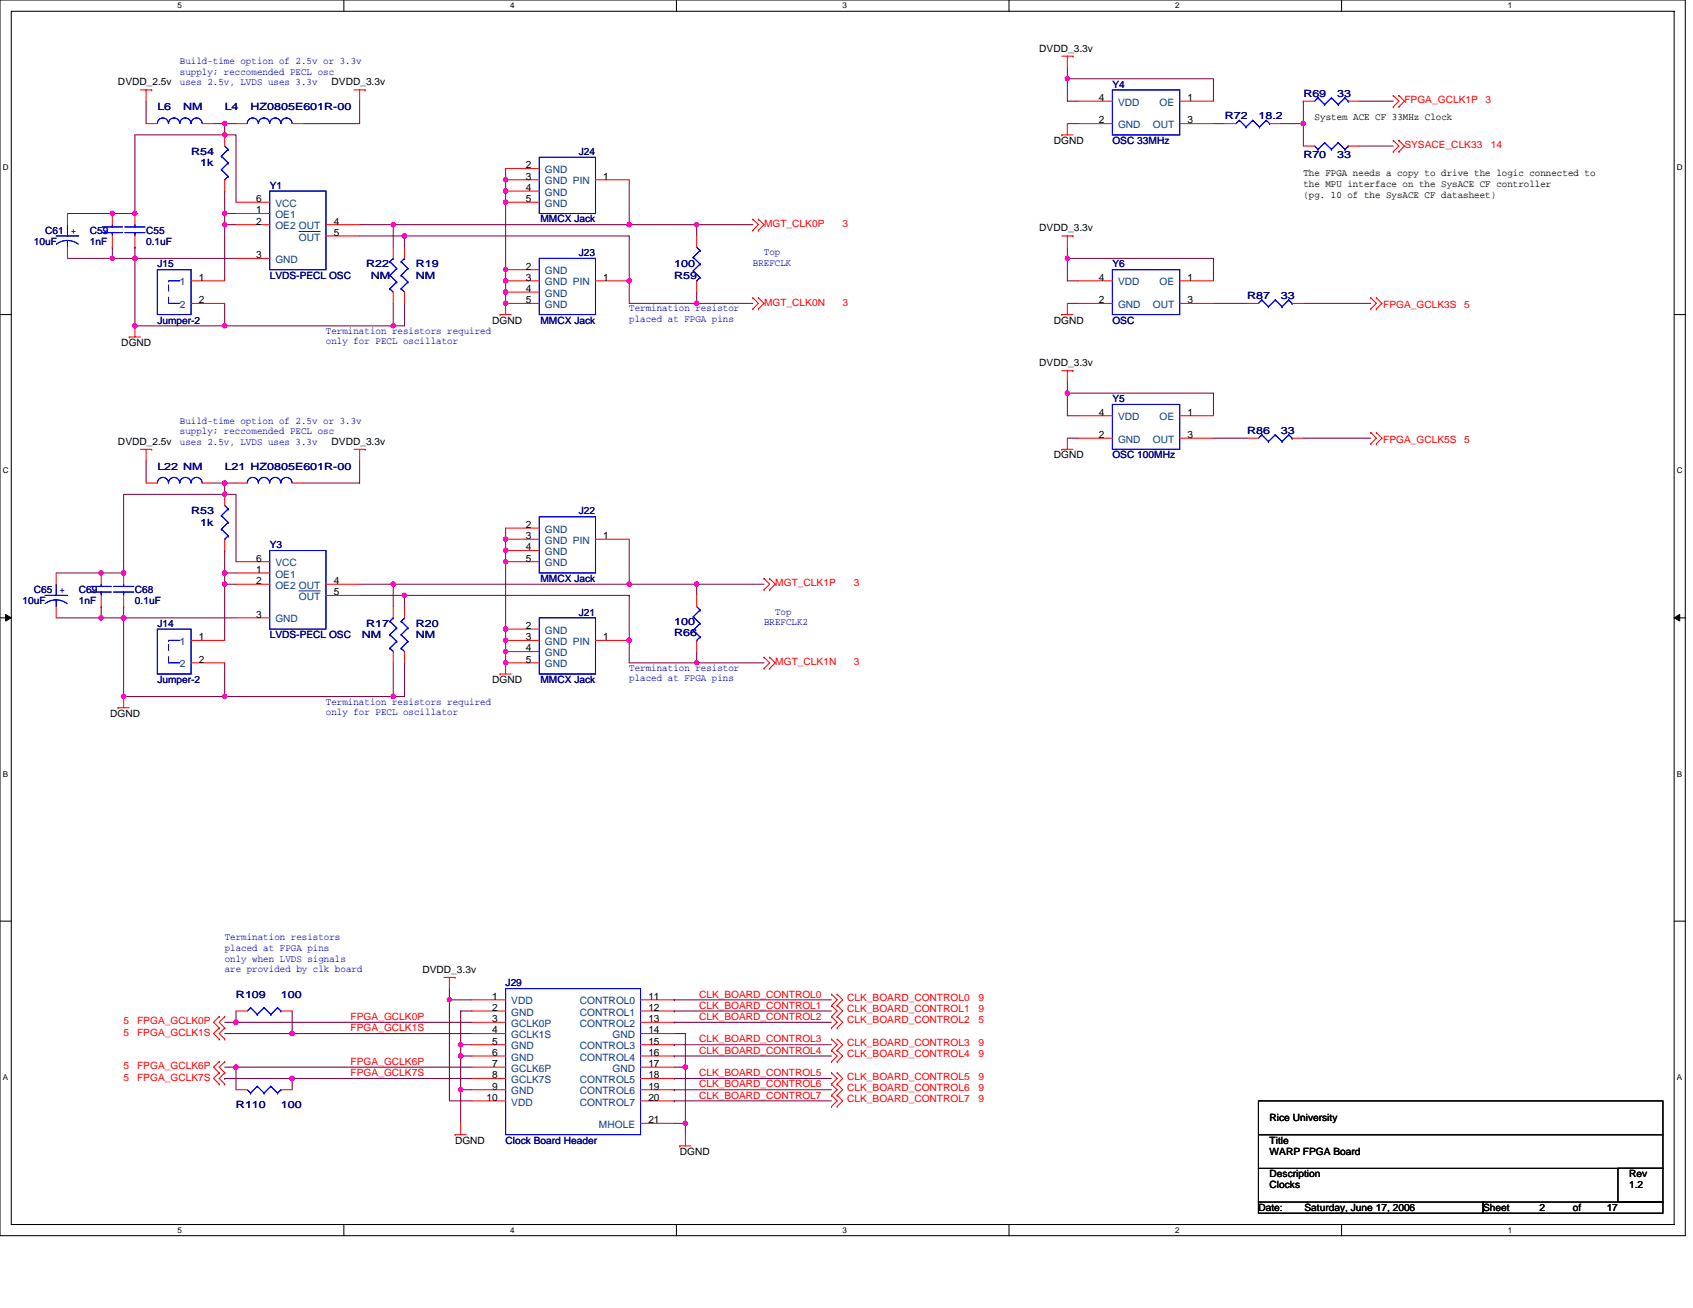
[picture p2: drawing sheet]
<svg xmlns="http://www.w3.org/2000/svg" width="279mm" height="216mm" viewBox="0 0 279 216" stroke-linecap="round" stroke-linejoin="round" font-family="sans-serif">
<path d="M0 0h278.1v204h-278.1zM1.9 1.9h274.4v200.2h-274.4z" fill="none" stroke="#000" stroke-width=".17"/>
<g fill="#fff">
<path d="M29.3 .2h.7v1.5h-.7z"/>
<path d="M29.3 202.3h.7v1.5h-.7z"/>
</g>
<path d="M56.7 0v1.9M56.7 202.1v1.9" fill="none" stroke="#000" stroke-width=".17"/>
<g fill="#fff">
<path d="M84.2 .2h.7v1.5h-.7z"/>
<path d="M84.2 202.3h.7v1.5h-.7z"/>
</g>
<path d="M111.6 0v1.9M111.6 202.1v1.9" fill="none" stroke="#000" stroke-width=".17"/>
<g fill="#fff">
<path d="M139.1 .2h.7v1.5h-.7z"/>
<path d="M139.1 202.3h.7v1.5h-.7z"/>
</g>
<path d="M166.5 0v1.9M166.5 202.1v1.9" fill="none" stroke="#000" stroke-width=".17"/>
<g fill="#fff">
<path d="M194 .2h.7v1.5h-.7z"/>
<path d="M194 202.3h.7v1.5h-.7z"/>
</g>
<path d="M221.4 0v1.9M221.4 202.1v1.9" fill="none" stroke="#000" stroke-width=".17"/>
<g fill="#fff">
<path d="M248.8 .2h.8v1.5h-.8z"/>
<path d="M248.8 202.3h.8v1.5h-.8z"/>
<path d="M.5 26.9h.9v1.4h-.9z"/>
<path d="M276.8 26.9h.9v1.4h-.9z"/>
<path d="M.5 76.9h.9v1.5h-.9z"/>
<path d="M276.8 76.9h.9v1.5h-.9z"/>
</g>
<path d="M0 51.9h1.9M276.3 51.9h1.9" fill="none" stroke="#000" stroke-width=".17"/>
<g fill="#fff">
<path d="M.5 127h.8v1.5h-.8z"/>
<path d="M276.8 127h.8v1.5h-.8z"/>
</g>
<path d="M0 102h1.9M276.3 102h1.9" fill="none" stroke="#000" stroke-width=".17"/>
<path d="M.9 101.4l1 .6-1 .5zM276.3 102l.9-.6v1.1z" fill="#000" stroke="#000" stroke-width=".17"/>
<g fill="#fff">
<path d="M.5 177.1h.8v1.4h-.8z"/>
<path d="M276.8 177.1h.8v1.4h-.8z"/>
</g>
<path d="M0 152h1.9M276.3 152h1.9M207.7 198.4h.1M207.7 192.8v5.6M207.7 181.7h66.7v5.6h-66.7zM207.7 187.3h66.7v5.5h-66.7zM207.7 198.4h37.1v1.9h-37.1zM244.8 198.4h29.6v1.9h-29.6zM267 192.8h7.4v5.6h-7.4z" fill="none" stroke="#000" stroke-width=".17"/>
<g fill="none" stroke="#800040" stroke-width=".17">
<path d="M24.1 16.7v3.7M59.4 16.7v3.7h-9.3M176.1 13v3.7h1.9M176.1 13h24.2v3.7M176.1 13h.1M176.1 11.1v1.9M215.1 16.7h.1M215.1 16.7v3.7M224.4 16.7h5.5M11.1 35.2h7.4M18.5 35.2h.1M35.2 20.4h1.9"/>
<path d="M37.1 22.3h-14.8v12.9h-3.8M37.1 35.2h.1M37.1 31.5v3.7M37.1 37.1h.1M37.1 35.2v1.9h1.8M37.1 20.4h.1M37.1 20.4v1.9h1.8v11.1M37.1 35.2h1.8M37.1 37.1v9.3M37.1 20.4h1.8M59.4 37.1h5.5M59.4 38.9h7.4"/>
<path d="M64.9 37.1v3.7M64.9 37.1h.1M64.9 37.1h38.9M66.8 38.9v1.9M66.8 38.9h.1M66.8 38.9h37v7.5M83.4 27.8v1.9M83.4 29.7h.1M83.4 33.4h.1M83.4 31.5h.1M83.4 29.7v20.4M103.8 29.7v7.4"/>
<path d="M103.8 37.1h11.2M115 37.1h.1M115 37.1v1.8M115 37.1h9.2M176.1 20.4h1.9M200.3 20.4h1.8M211.4 20.4h3.7M215.1 20.4v3.7M224.4 24.1h5.5M11.1 42.7h11.2M18.5 40.8h.1M18.5 40.8v1.9"/>
<path d="M22.3 42.7h16.6M22.3 40.8h.1M22.3 42.7h.1M22.3 53.8h.1M22.3 40.8v13M37.1 50.1v3.7M37.1 53.8h.1M64.9 50.1v3.7M64.9 53.8h.1M66.8 50.1v3.7h-44.5M83.4 48.2h.1M83.4 44.5h.1"/>
<path d="M83.4 46.4h.1M103.8 46.4v3.7h11.2M103.8 46.4h.1M115 50.1h.1M115 48.2v1.9M115 50.1h9.2M176.1 50.1h1.9M176.1 40.8v1.9M176.1 42.7v3.7h1.9M176.1 42.7h24.2v3.7M176.1 42.7h.1M200.3 50.1h5.5"/>
<path d="M215.1 50.1h11.1M24.1 76v3.7M35.2 79.7h1.9M37.1 79.7h.1M37.1 79.7v1.9h1.8v11.1M37.1 79.7h1.8M59.4 76v3.7h-9.3M176.1 72.3h1.9M176.1 64.9v3.7h1.9M176.1 64.9h24.2v3.7M176.1 63.1v1.8M176.1 64.9h.1"/>
<path d="M200.3 72.3h5.5M215.1 72.3h11.1M9.3 94.6h7.4M16.7 94.6h.1M37.1 90.9v3.7h1.8M37.1 90.9h.1M37.1 94.6h.1M37.1 96.4h1.8M37.1 96.4v9.3M37.1 81.6h-16.7v13h-3.7M37.1 94.6v1.8M59.4 96.4h5.5"/>
<path d="M59.4 98.3h7.4M64.9 96.4v3.7M64.9 96.4h.1M64.9 96.4h38.9M66.8 98.3h.1M66.8 98.3v1.8M66.8 98.3h37M83.4 87.2v1.8M83.4 89h.1M83.4 92.7h.1M83.4 90.9h.1M83.4 89v20.4"/>
<path d="M103.8 98.3v11.1h11.2M103.8 98.3h.1M103.8 89v7.4M103.8 96.4h11.2M115 96.4h.1M115 96.4v1.9M115 96.4h11.1M9.3 102h7.4M16.7 100.1h.1M16.7 102h3.7M16.7 100.1v1.9M20.4 102h18.5"/>
<path d="M20.4 100.1h.1M20.4 102h.1M20.4 115h.1M20.4 100.1v14.9M20.4 115h44.5M37.1 115h.1M37.1 109.4v5.6M64.9 109.4v5.6M66.8 109.4v5.6h-1.9M83.4 107.5h.1M83.4 103.8h.1M83.4 105.7h.1"/>
<path d="M115 109.4h.1M115 107.5v1.9M115 109.4h11.1M37.1 168.7h1.8M37.1 170.6h11.1M37.1 176.1h1.8v3.8M37.1 178h11.1v1.9M37.1 178h.1M38.9 168.7h.1M38.9 176.1h.1M38.9 166.9v1.8M38.9 168.7h39"/>
<path d="M38.9 176.1h39M48.2 170.6h.1M48.2 178h.1M48.2 166.9v3.7M48.2 170.6h29.7M48.2 178h29.7M74.2 165v16.7h3.7M74.2 165h.1M74.2 163.2v1.8h3.7M76 179.9h.1M76 174.3h.1M76 172.4h.1"/>
<path d="M76 174.3v5.6h1.9M76 172.4v1.9M76 179.9v5.5M76 174.3h1.9M77.9 166.9h-1.9v5.5h1.9M111.3 170.6h1.8v5.5M111.3 165h.1M111.3 166.9h.1M111.3 168.7h.1M111.3 172.4h.1M111.3 176.1h1.8M111.3 174.3h.1"/>
<path d="M111.3 178h.1M111.3 179.9h.1M111.3 168.7h25.9M111.3 178h25.9M111.3 174.3h25.9M111.3 165h25.9M111.3 166.9h25.9M111.3 172.4h25.9M111.3 179.9h25.9M113.1 176.1h.1M113.1 176.1v11.2M111.3 181.7h.1"/>
<path d="M111.3 185.4h1.8M111.3 181.7h25.9M113.1 185.4h.1"/>
</g>
<g fill="#f0f" stroke="#f0f" stroke-width=".17">
<circle cx="66.7" cy="38.9" r=".38"/>
<circle cx="18.5" cy="42.6" r=".36"/>
<circle cx="22.2" cy="42.6" r=".36"/>
<circle cx="22.2" cy="35.2" r=".36"/>
<circle cx="18.5" cy="35.2" r=".36"/>
<circle cx="16.7" cy="102" r=".36"/>
<circle cx="20.4" cy="102" r=".37"/>
<circle cx="20.4" cy="94.6" r=".38"/>
<circle cx="16.7" cy="94.6" r=".37"/>
<circle cx="66.8" cy="98.3" r=".37"/>
<circle cx="176.1" cy="13" r=".36"/>
<circle cx="176.1" cy="64.9" r=".36"/>
<circle cx="176.1" cy="42.6" r=".36"/>
<circle cx="215.1" cy="20.4" r=".38"/>
<circle cx="83.4" cy="89" r=".36"/>
<circle cx="83.4" cy="109.4" r=".36"/>
<circle cx="83.4" cy="107.5" r=".36"/>
<circle cx="83.4" cy="92.7" r=".36"/>
<circle cx="83.4" cy="90.8" r=".36"/>
<circle cx="83.4" cy="103.8" r=".37"/>
<circle cx="115" cy="96.4" r=".36"/>
<circle cx="115" cy="109.4" r=".36"/>
<circle cx="64.9" cy="115" r=".36"/>
<circle cx="37.1" cy="115" r=".36"/>
<circle cx="83.4" cy="105.7" r=".36"/>
<circle cx="83.4" cy="29.7" r=".37"/>
<circle cx="83.4" cy="50.1" r=".36"/>
<circle cx="83.4" cy="48.2" r=".37"/>
<circle cx="83.4" cy="33.4" r=".36"/>
<circle cx="83.4" cy="31.5" r=".36"/>
<circle cx="83.4" cy="44.5" r=".36"/>
<circle cx="83.4" cy="46.4" r=".36"/>
<circle cx="115" cy="37.1" r=".36"/>
<circle cx="115" cy="50.1" r=".36"/>
<circle cx="37.1" cy="94.6" r=".37"/>
<circle cx="37.1" cy="96.4" r=".36"/>
<circle cx="20.4" cy="115" r=".37"/>
<circle cx="37.1" cy="35.2" r=".36"/>
<circle cx="37.1" cy="37.1" r=".36"/>
<circle cx="22.2" cy="53.8" r=".36"/>
<circle cx="64.9" cy="53.8" r=".36"/>
<circle cx="103.8" cy="37.1" r=".37"/>
<circle cx="64.9" cy="37.1" r=".36"/>
<circle cx="103.8" cy="46.4" r=".37"/>
<circle cx="103.8" cy="96.4" r=".37"/>
<circle cx="64.9" cy="96.4" r=".36"/>
<circle cx="103.8" cy="105.7" r=".37"/>
<circle cx="38.9" cy="168.7" r=".38"/>
<circle cx="48.2" cy="170.6" r=".37"/>
<circle cx="38.9" cy="176.1" r=".37"/>
<circle cx="48.2" cy="178" r=".38"/>
<circle cx="76" cy="179.9" r=".37"/>
<circle cx="76" cy="174.3" r=".37"/>
<circle cx="76" cy="172.4" r=".37"/>
<circle cx="74.2" cy="165" r=".36"/>
<circle cx="113.1" cy="185.4" r=".37"/>
<circle cx="113.1" cy="176.1" r=".37"/>
<circle cx="37.1" cy="53.8" r=".36"/>
<circle cx="37.1" cy="20.4" r=".37"/>
<circle cx="37.1" cy="22.2" r=".36"/>
<circle cx="37.1" cy="79.7" r=".36"/>
<circle cx="37.1" cy="81.6" r=".36"/>
</g>
<g fill="none" stroke="#f00" stroke-width=".17">
<path d="M23.2 14.8h1.8M24.1 14.8v1.9M25 14.8h.1M58.4 14.8h1.9M59.4 14.8v1.9M60.3 14.8h.1M175.2 9.3h1.9M176.1 9.3v1.8M177.1 9.3h.1M178 16.7h5.6M194.7 16.7h5.6M215.1 16.7h1.9"/>
<path d="M222.5 16.7h1.9M229.9 17.6h.1M229.9 15.8h.1M229.9 15.8l1 .9-1 .9M230.9 17.6h.1M230.9 15.8h.1M230.9 15.8l.9 .9-.9 .9M11.1 35.2v1.9M18.5 35.2v1.9M18.5 38.9v1.9M22.3 35.2v1.9M22.3 38.9v1.9"/>
<path d="M24.1 20.4h1.9M33.4 20.4h1.8M37.1 22.3v1.8M37.1 29.7v1.8M38.9 33.4h5.6M38.9 35.2h5.6M38.9 37.1h5.6M38.9 20.4h1.9M48.2 20.4h1.9M53.8 38.9h5.6M53.8 37.1h5.6M83.4 29.7h5.6"/>
<path d="M83.4 27.8h5.6M83.4 31.5h5.6M83.4 33.4h5.6M98.3 29.7h5.5M115 38.9v1.9M124.2 38h.1M124.2 36.2h.1M124.2 36.2l1 .9-1 .9M125.2 38h.1M125.2 36.2h.1M125.2 36.2l.9 .9-.9 .9M175.2 22.3h.1"/>
<path d="M175.2 22.3h1.9M175.2 38.9h1.9M176.1 20.4v1.9M176.1 38.9v1.9M177.1 38.9h.1M178 20.4h5.6M194.7 20.4h5.6M202.1 20.4h1.9M209.5 20.4h1.9M215.1 24.1h1.9M222.5 24.1h1.9M229.9 25h.1"/>
<path d="M229.9 23.2h.1M229.9 23.2l1 .9-1 .9M230.9 25h.1M230.9 23.2h.1M230.9 23.2l.9 .9-.9 .9M11.1 40.8v1.9M21.3 55.6h.1M21.3 55.6h1.9M22.3 53.8v1.8M31.5 46.4h5.6M31.5 50.1h5.6M38.9 42.7h5.6"/>
<path d="M64.9 40.8v1.9M64.9 48.2v1.9M66.8 40.8v1.9M66.8 48.2v1.9M82.5 51.9h.1M82.5 51.9h1.9M83.4 46.4h5.6M83.4 44.5h5.6M83.4 48.2h5.6M89 50.1h-5.6v1.8M98.3 46.4h5.5M115 46.4v1.8"/>
<path d="M124.2 51h.1M124.2 49.1h.1M124.2 49.1l1 1-1 .9M125.2 51h.1M125.2 49.1h.1M125.2 49.1l.9 1-.9 .9M175.2 51.9h.1M175.2 51.9h1.9M176.1 50.1v1.8M178 46.4h5.6M178 50.1h5.6M194.7 46.4h5.6"/>
<path d="M194.7 50.1h5.6M205.8 50.1h1.9M213.2 50.1h1.9M226.2 49.1h.1M226.2 51h.1M226.2 49.1l.9 1-.9 .9M227.1 49.1h.1M227.1 51h.1M227.1 49.1l1 1-1 .9M23.2 74.2h1.8M24.1 74.2v1.8M24.1 79.7h1.9"/>
<path d="M25 74.2h.1M33.4 79.7h1.8M38.9 79.7h1.9M48.2 79.7h1.9M58.4 74.2h1.9M59.4 74.2v1.8M60.3 74.2h.1M175.2 74.2h.1M175.2 61.2h1.9M175.2 74.2h1.9M176.1 61.2v1.9M176.1 72.3v1.9"/>
<path d="M177.1 61.2h.1M178 72.3h5.6M178 68.6h5.6M194.7 72.3h5.6M194.7 68.6h5.6M205.8 72.3h1.9M213.2 72.3h1.9M226.2 71.4h.1M226.2 73.3h.1M226.2 71.4l.9 .9-.9 1M227.1 71.4h.1M227.1 73.3h.1"/>
<path d="M227.1 71.4l1 .9-1 1M9.3 94.6v1.8M16.7 94.6v1.8M16.7 98.3v1.8M20.4 94.6v1.8M20.4 98.3v1.8M37.1 81.6v1.8M37.1 89v1.9M38.9 94.6h5.6M38.9 96.4h5.6M38.9 92.7h5.6M53.8 96.4h5.6"/>
<path d="M53.8 98.3h5.6M83.4 92.7h5.6M83.4 89h5.6M83.4 87.2h5.6M83.4 90.9h5.6M98.3 89h5.5M115 98.3v1.8M126.1 97.3h.1M126.1 95.5h.1M126.1 95.5l.9 .9-.9 .9M127 97.3h.1M127 95.5h.1"/>
<path d="M127 95.5l1 .9-1 .9M9.3 100.1v1.9M19.5 116.8h.1M19.5 116.8h1.8M20.4 115v1.8M31.5 105.7h5.6M31.5 109.4h5.6M38.9 102h5.6M64.9 100.1v1.9M64.9 107.5v1.9M66.8 100.1v1.9M66.8 107.5v1.9"/>
<path d="M82.5 111.3h.1M82.5 111.3h1.9M83.4 105.7h5.6M83.4 103.8h5.6M83.4 107.5h5.6M89 109.4h-5.6v1.9M98.3 105.7h5.5M115 105.7v1.8M126.1 110.3h.1M126.1 108.5h.1M126.1 108.5l.9 .9-.9 .9M127 110.3h.1"/>
<path d="M127 108.5h.1M127 108.5l1 .9-1 .9M36.2 175.2h.1M36.2 177.1h.1M36.2 178.9h.1M36.2 167.8h.1M36.2 169.7h.1M36.2 171.5h.1M36.2 175.2l-1 .9 1 1M36.2 177.1l-1 .9 1 .9M36.2 167.8l-1 .9 1 1M36.2 169.7l-1 .9 1 .9"/>
<path d="M37.1 175.2h.1M37.1 177.1h.1M37.1 178.9h.1M37.1 167.8h.1M37.1 169.7h.1M37.1 171.5h.1M37.1 175.2l-.9 .9 .9 1M37.1 177.1l-.9 .9 .9 .9M37.1 167.8l-.9 .9 .9 1M37.1 169.7l-.9 .9 .9 .9M38.9 166.9h1.9M38.9 179.9h1.9"/>
<path d="M46.4 166.9h1.8M46.4 179.9h1.8M73.3 161.3h1.8M74.2 161.3v1.9M75.1 161.3h.1M77.9 166.9h5.5M77.9 168.7h5.5M77.9 170.6h5.5M77.9 172.4h5.5M77.9 174.3h5.5M77.9 176.1h5.5M77.9 178h5.5"/>
<path d="M77.9 179.9h5.5M77.9 165h5.5M105.7 166.9h5.6M105.7 168.7h5.6M105.7 170.6h5.6M105.7 172.4h5.6M105.7 174.3h5.6M105.7 176.1h5.6M105.7 178h5.6M105.7 179.9h5.6M105.7 165h5.6M137.2 171.5h.1"/>
<path d="M137.2 173.4h.1M137.2 175.2h.1M137.2 177.1h.1M137.2 178.9h.1M137.2 164.1h.1M137.2 166h.1M137.2 167.8h.1M137.2 169.7h.1M137.2 171.5l1 .9-1 1M137.2 173.4l1 .9-1 .9M137.2 177.1l1 .9-1 .9M137.2 178.9l1 1-1 .9"/>
<path d="M137.2 164.1l1 .9-1 1M137.2 166l1 .9-1 .9M137.2 167.8l1 .9-1 1M138.2 171.5h.1M138.2 173.4h.1M138.2 175.2h.1M138.2 177.1h.1M138.2 178.9h.1M138.2 164.1h.1M138.2 166h.1M138.2 167.8h.1M138.2 169.7h.1"/>
<path d="M138.2 171.5l.9 .9-.9 1M138.2 173.4l.9 .9-.9 .9M138.2 177.1l.9 .9-.9 .9M138.2 178.9l.9 1-.9 .9M138.2 164.1l.9 .9-.9 1M138.2 166l.9 .9-.9 .9M138.2 167.8l.9 .9-.9 1M75.1 187.3h.1M75.1 187.3h1.9M76 185.4v1.9M77.9 181.7h5.5M105.7 181.7h5.6"/>
<path d="M105.7 185.4h5.6M112.2 189.1h.1M112.2 189.1h1.8M113.1 187.3v1.8M137.2 180.8h.1M137.2 182.6h.1M137.2 180.8l1 .9-1 .9M138.2 180.8h.1M138.2 182.6h.1M138.2 180.8l.9 .9-.9 .9"/>
</g>
<g fill="none" stroke="#00f" stroke-width=".17">
<path d="M183.6 14.8h11.1v7.5h-11.1zM204.5 19.9h.1M204.5 19.9l-.5 .5M204.5 19.9l1.1 1.1M206.8 19.9h.1M206.8 19.9l-1.2 1.1M206.8 19.9l1.1 1.1M209 19.9h.1M209 19.9l-1.1 1.1M209 19.9l.5 .5M217.5 16.2h.1M217.5 16.2l-.5 .5"/>
<path d="M217.5 16.2l1.1 1.1M218.6 17.3h.1M219.7 16.2h.1M219.7 16.2l-1.1 1.1M219.7 16.2l1.2 1.1M220.9 17.3h.1M222 16.2h.1M222 16.2l-1.1 1.1M222 16.2l.5 .5M222.5 16.7h.1M9.3 38.9h3.7M11.1 39.7v1.1"/>
<path d="M11.1 37.1v1.8M16.9 38.4h3.3M16.9 37.5h3.3M18.5 37.1v.4M18.5 38.4h.1M18.5 38.4v.5M20.6 38.4h3.3M20.6 37.5h3.3M22.3 37.1v.4M22.3 38.4h.1M22.3 38.4v.5M26 20.4a.91 .91 0 0 1 .9-.9 .91 .91 0 0 1 .9 .9 .93 .93 0 0 1 .9-.9 .93 .93 0 0 1 1 .9 .93 .93 0 0 1 .9-.9 .93 .93 0 0 1 .9 .9 .92 .92 0 0 1 .9-.9 .92 .92 0 0 1 1 .9"/>
<path d="M36.5 25.8h.1M36.5 28h.1M36.5 25.8l1.2 1.1M36.5 28l1.2 1.1M37.1 29.7h.1M37.1 24.1l.6 .6M37.7 24.7h.1M37.7 26.9h.1M37.7 29.1h.1M37.7 24.7l-1.2 1.1M37.7 26.9l-1.2 1.1M37.7 29.1l-.6 .6"/>
<path d="M40.8 20.4a.91 .91 0 0 1 .9-.9 .91 .91 0 0 1 .9 .9M42.7 20.4a.92 .92 0 0 1 .9-.9 .92 .92 0 0 1 .9 .9M44.5 20.4a.91 .91 0 0 1 .9-.9 .91 .91 0 0 1 .9 .9M44.5 31.5h9.3v13h-9.3zM46.4 20.4a.92 .92 0 0 1 .9-.9 .92 .92 0 0 1 .9 .9M89 26h9.3v9.2h-9.3zM205.6 21h.1M207.9 21h.1M209.5 20.4h.1M217 24.1l.5 .6M217.5 24.7h.1M218.6 23.6h.1"/>
<path d="M218.6 23.6l-1.1 1.1M218.6 23.6l1.1 1.1M219.7 24.7h.1M220.9 23.6h.1M220.9 23.6l-1.2 1.1M220.9 23.6l1.1 1.1M222 24.7h.1M222.5 24.1h.1M222.5 24.1l-.5 .6M9.3 40.3a2.94 2.94 0 0 1 3.6 0M26 44.5h5.5v7.4h-5.5zM27.8 50.1h1.9"/>
<path d="M27.8 46.4h1.9M64.3 47.7h.1M64.3 45.4h.1M64.3 43.2h.1M64.3 47.7l.6 .5M64.3 45.4l1.2 1.1M64.3 43.2l1.2 1.1M64.9 42.7h.1M64.9 42.7l-.6 .5M65.5 46.5h.1M65.5 44.3h.1M65.5 46.5l-1.2 1.2"/>
<path d="M65.5 44.3l-1.2 1.1M66.2 47.7h.1M66.2 45.4h.1M66.2 43.2h.1M66.2 47.7l.6 .5M66.2 45.4l1.1 1.1M66.2 43.2l1.1 1.1M66.8 42.7h.1M66.8 42.7l-.6 .5M67.3 46.5h.1M67.3 44.3h.1M67.3 46.5l-1.1 1.2"/>
<path d="M67.3 44.3l-1.1 1.1M89 42.7h9.3v9.2h-9.3zM114.4 42.5h.1M114.4 44.7h.1M114.4 42.5l1.1 1.1M114.4 44.7l1.1 1.1M115 46.4h.1M115 40.8l.5 .6M115.5 41.4h.1M115.5 43.6h.1M115.5 45.8h.1M115.5 41.4l-1.1 1.1"/>
<path d="M115.5 43.6l-1.1 1.1M115.5 45.8l-.5 .6M183.6 44.5h11.1v7.4h-11.1zM208.2 49.5h.1M208.2 49.5l-.5 .6M208.2 49.5l1.1 1.1M209.3 50.6h.1M210.5 49.5h.1M210.5 49.5l-1.2 1.1M210.5 49.5l1.1 1.1M211.6 50.6h.1M212.7 49.5h.1"/>
<path d="M212.7 49.5l-1.1 1.1M212.7 49.5l.5 .6M213.2 50.1h.1M26 79.7a.91 .91 0 0 1 .9-.9 .91 .91 0 0 1 .9 .9 .93 .93 0 0 1 .9-.9 .93 .93 0 0 1 1 .9 .93 .93 0 0 1 .9-.9 .93 .93 0 0 1 .9 .9 .92 .92 0 0 1 .9-.9 .92 .92 0 0 1 1 .9M40.8 79.7a.91 .91 0 0 1 .9-.9 .91 .91 0 0 1 .9 .9M42.7 79.7a.92 .92 0 0 1 .9-.9 .92 .92 0 0 1 .9 .9M44.5 79.7a.91 .91 0 0 1 .9-.9 .91 .91 0 0 1 .9 .9M46.4 79.7a.92 .92 0 0 1 .9-.9 .92 .92 0 0 1 .9 .9M183.6 66.8h11.1v7.4h-11.1zM208.2 71.8h.1M208.2 71.8l-.5 .5M208.2 71.8l1.1 1.1"/>
<path d="M209.3 72.9h.1M210.5 71.8h.1M210.5 71.8l-1.2 1.1M210.5 71.8l1.1 1.1M211.6 72.9h.1M212.7 71.8h.1M212.7 71.8l-1.1 1.1M212.7 71.8l.5 .5M213.2 72.3h.1M7.4 98.3h3.7M7.5 99.6l.6-.4 1.1-.2 1.2 .2 .7 .4M9.3 99v1.1"/>
<path d="M9.3 96.4v1.9M15 97.7h3.4M15 96.8h3.4M16.7 96.4v.4M16.7 97.7h.1M16.7 97.7v.6M18.7 97.7h3.4M18.7 96.8h3.4M20.4 96.4v.4M20.4 97.7h.1M20.4 97.7v.6M36.5 85.1h.1"/>
<path d="M36.5 87.3h.1M36.5 85.1l1.2 1.1M36.5 87.3l1.2 1.2M37.1 89h.1M37.1 83.4l.6 .6M37.7 84h.1M37.7 86.2h.1M37.7 88.5h.1M37.7 84l-1.2 1.1M37.7 86.2l-1.2 1.1M37.7 88.5l-.6 .5M44.5 90.9h9.3v12.9h-9.3z"/>
<path d="M89 85.3h9.3v9.3h-9.3zM26 103.8h5.5v7.5h-5.5zM27.8 109.4h1.9M27.8 105.7h1.9M64.3 107h.1M64.3 104.8h.1M64.3 102.6h.1M64.3 107l.6 .5M64.3 104.8l1.2 1.1M64.3 102.6l1.2 1.1M64.9 102h.1M64.9 102l-.6 .6"/>
<path d="M65.5 105.9h.1M65.5 103.7h.1M65.5 105.9l-1.2 1.1M65.5 103.7l-1.2 1.1M66.2 107h.1M66.2 104.8h.1M66.2 102.6h.1M66.2 107l.6 .5M66.2 104.8l1.1 1.1M66.2 102.6l1.1 1.1M66.8 102h.1M66.8 102l-.6 .6"/>
<path d="M67.3 105.9h.1M67.3 103.7h.1M67.3 105.9l-1.1 1.1M67.3 103.7l-1.1 1.1M89 102h9.3v9.3h-9.3zM114.4 101.8h.1M114.4 104h.1M114.4 101.8l1.1 1.1M114.4 104l1.1 1.1M115 105.7h.1M115 100.1l.5 .6M115.5 100.7h.1"/>
<path d="M115.5 102.9h.1M115.5 105.1h.1M115.5 100.7l-1.1 1.1M115.5 102.9l-1.1 1.1M115.5 105.1l-.5 .6M40.8 179.9l.6 .5M41.4 166.3h.1M41.4 166.3l-.6 .6M41.4 166.3l1.1 1.1M42.5 167.4h.1M42.5 179.3h.1M42.5 179.3l-1.1 1.1"/>
<path d="M42.5 179.3l1.1 1.1M43.6 166.3h.1M43.6 166.3l-1.1 1.1M43.6 166.3l1.1 1.1M44.7 167.4h.1M44.7 179.3h.1M44.7 179.3l-1.1 1.1M44.7 179.3l1.1 1.1M45.8 166.3h.1M45.8 166.3l-1.1 1.1M45.8 166.3l.6 .6M46.4 166.9h.1"/>
<path d="M46.4 179.9h.1M46.4 179.9l-.6 .5M83.4 163.2h22.3v24.1h-22.3zM41.4 180.4h.1M43.6 180.4h.1M45.8 180.4h.1"/>
</g>
<path d="M27.8 50.1v-3.7M27.8 46.4h.1M27.8 109.4v-3.7M27.8 105.7h.1" fill="none" stroke="#fff" stroke-width=".17" stroke-dasharray="1 1 1 1 1 1 1 1"/>
<path d="M27.8 50.1v-3.7M27.8 46.4h.1M27.8 109.4v-3.7M27.8 105.7h.1" fill="none" stroke="#00f" stroke-width=".17" stroke-dasharray="1 1 1 1 1 1 1 1"/>
<path d="M49.3 38.2h3.6M49.3 97.5h3.6" fill="none" stroke="#004080" stroke-width=".17"/>
<g font-size="1.7" fill="#00f">
<text x="29.7" y="10.6">Build-time option of 2.5v or 3.3v</text>
<text x="29.7" y="12.3">supply; reccomended PECL osc</text>
<text x="29.7" y="14.1">uses 2.5v, LVDS uses 3.3v</text>
<text x="11.7" y="38.6">+</text>
<text x="124.2" y="43.9">BREFCLK</text>
<text x="126.1" y="42.1">Top</text>
<text x="103.8" y="51.4">Termination resistor</text>
<text x="103.8" y="53.1">placed at FPGA pins</text>
<text x="53.8" y="55.1">Termination resistors required</text>
<text x="53.8" y="56.9">only for PECL oscillator</text>
<text x="29.7" y="69.9">Build-time option of 2.5v or 3.3v</text>
<text x="29.7" y="71.7">supply; reccomended PECL osc</text>
<text x="29.7" y="73.4">uses 2.5v, LVDS uses 3.3v</text>
<text x="9.8" y="97.9">+</text>
<text x="127.9" y="101.5">Top</text>
<text x="126.1" y="103.2">BREFCLK2</text>
<text x="103.8" y="110.7">Termination resistor</text>
<text x="103.8" y="112.5">placed at FPGA pins</text>
<text x="53.8" y="116.3">Termination resistors required</text>
<text x="53.8" y="118">only for PECL oscillator</text>
<text x="37.1" y="155.2">Termination resistors</text>
<text x="37.1" y="157">placed at FPGA pins</text>
<text x="37.1" y="158.7">only when LVDS signals</text>
<text x="37.1" y="160.5">are provided by clk board</text>
</g>
<g font-size="1.7">
<text x="171.5" y="8.5">DVDD_3.3v</text>
<text x="19.5" y="14.1">DVDD_2.5v</text>
<text x="54.7" y="14.1">DVDD_3.3v</text>
<text x="181.4" y="16.7">4</text>
<text x="196" y="16.7">1</text>
<text x="173.9" y="23.7">DGND</text>
<text x="181.4" y="20.4">2</text>
<text x="196" y="20.4">3</text>
<text x="217" y="19.9">System ACE CF 33MHz Clock</text>
<text x="86.8" y="27.8">2</text>
<text x="86.8" y="29.7">3</text>
<text x="99.6" y="29.7">1</text>
<text x="215.1" y="29.1">The FPGA needs a copy to drive the logic connected to</text>
<text x="42.3" y="35.2">1</text>
<text x="42.3" y="33.4">6</text>
<text x="86.8" y="31.5">4</text>
<text x="86.8" y="33.4">5</text>
<text x="215.1" y="30.9">the MPU interface on the SysACE CF controller</text>
<text x="215.1" y="32.6">(pg. 10 of the SysACE CF datasheet)</text>
<text x="42.3" y="37.1">2</text>
<text x="55.1" y="37.1">4</text>
<text x="55.1" y="38.9">5</text>
<text x="171.5" y="38.2">DVDD_3.3v</text>
<text x="32.8" y="46.3">1</text>
<text x="42.3" y="42.6">3</text>
<text x="86.8" y="44.5">2</text>
<text x="86.8" y="46.3">3</text>
<text x="99.6" y="46.3">1</text>
<text x="181.4" y="46.3">4</text>
<text x="196" y="46.3">1</text>
<text x="32.8" y="50.1">2</text>
<text x="81.2" y="53.4">DGND</text>
<text x="86.8" y="48.2">4</text>
<text x="86.8" y="50.1">5</text>
<text x="173.9" y="53.4">DGND</text>
<text x="181.4" y="50.1">2</text>
<text x="196" y="50.1">3</text>
<text x="20" y="57.1">DGND</text>
<text x="171.5" y="60.5">DVDD_3.3v</text>
<text x="181.4" y="68.6">4</text>
<text x="196" y="68.6">1</text>
<text x="19.5" y="73.4">DVDD_2.5v</text>
<text x="54.7" y="73.4">DVDD_3.3v</text>
<text x="173.9" y="75.6">DGND</text>
<text x="181.4" y="72.3">2</text>
<text x="196" y="72.3">3</text>
<text x="86.8" y="87.1">2</text>
<text x="86.8" y="89">3</text>
<text x="99.6" y="89">1</text>
<text x="42.3" y="94.6">1</text>
<text x="42.3" y="92.7">6</text>
<text x="86.8" y="90.8">4</text>
<text x="86.8" y="92.7">5</text>
<text x="42.3" y="96.4">2</text>
<text x="42.3" y="102">3</text>
<text x="55.1" y="96.4">4</text>
<text x="55.1" y="98.3">5</text>
<text x="32.8" y="105.7">1</text>
<text x="86.8" y="103.8">2</text>
<text x="86.8" y="105.7">3</text>
<text x="86.8" y="107.5">4</text>
<text x="99.6" y="105.7">1</text>
<text x="32.8" y="109.4">2</text>
<text x="81.2" y="112.7">DGND</text>
<text x="86.8" y="109.4">5</text>
<text x="18.2" y="118.3">DGND</text>
<text x="69.7" y="160.6">DVDD_3.3v</text>
<text x="81.2" y="166.9">2</text>
<text x="81.2" y="165">1</text>
<text x="107" y="165">11</text>
<text x="107" y="166.9">12</text>
<text x="81.2" y="168.7">3</text>
<text x="81.2" y="170.6">4</text>
<text x="81.2" y="172.4">5</text>
<text x="107" y="170.6">14</text>
<text x="107" y="168.7">13</text>
<text x="107" y="172.4">15</text>
<text x="81.2" y="174.3">6</text>
<text x="81.2" y="176.1">7</text>
<text x="81.2" y="178">8</text>
<text x="81.2" y="179.9">9</text>
<text x="107" y="176.1">17</text>
<text x="107" y="174.3">16</text>
<text x="107" y="178">18</text>
<text x="107" y="179.9">19</text>
<text x="80.3" y="181.7">10</text>
<text x="107" y="185.4">21</text>
<text x="107" y="181.7">20</text>
<text x="209.5" y="185.1">Rice University</text>
<text x="75.1" y="188.8">DGND</text>
<text x="112.2" y="190.6">DGND</text>
<text x="209.5" y="188.8">Title</text>
<text x="209.5" y="190.6">WARP FPGA Board</text>
<text x="209.5" y="194.3">Description</text>
<text x="209.5" y="196.2">Clocks</text>
<text x="268.9" y="194.3">Rev</text>
<text x="268.9" y="196.2">1.2</text>
<text x="207.7" y="199.9">Date:</text>
<text x="215.3" y="199.9">Saturday, June 17, 2006</text>
<text x="244.8" y="199.9">Sheet</text>
<text x="254" y="199.9">2</text>
<text x="259.6" y="199.9">of</text>
<text x="265.2" y="199.9">17</text>
</g>
<g font-size="1.7" fill="#000080">
<text x="183.6" y="14.5">Y4</text>
<text x="215.1" y="16">R69</text>
<text x="220.7" y="16">33</text>
<text x="26" y="18.2">L6</text>
<text x="30.2" y="18.2">NM</text>
<text x="37.1" y="18.2">L4</text>
<text x="41.4" y="18.2">HZ0805E601R-00</text>
<text x="183.6" y="23.7">OSC 33MHz</text>
<text x="202.1" y="19.7">R72</text>
<text x="207.7" y="19.7">18.2</text>
<text x="31.5" y="25.6">R54</text>
<text x="33" y="27.5">1k</text>
<text x="95.5" y="25.6">J24</text>
<text x="215.1" y="26.1">R70</text>
<text x="220.7" y="26.1">33</text>
<text x="44.5" y="31.2">Y1</text>
<text x="5.6" y="40.4">10uF</text>
<text x="7.4" y="38.6">C61</text>
<text x="14.8" y="38.6">C59</text>
<text x="14.8" y="40.4">1nF</text>
<text x="24.1" y="38.6">C55</text>
<text x="24.1" y="40.4">0.1uF</text>
<text x="89.2" y="36.7">MMCX Jack</text>
<text x="26" y="44.1">J15</text>
<text x="44.5" y="46">LVDS-PECL OSC</text>
<text x="60.5" y="44.1">R22</text>
<text x="61.2" y="46">NM</text>
<text x="68.6" y="44.1">R19</text>
<text x="68.6" y="46">NM</text>
<text x="95.5" y="42.3">J23</text>
<text x="111.3" y="46">R59</text>
<text x="111.3" y="44.1">100</text>
<text x="183.6" y="44.1">Y6</text>
<text x="26" y="53.4">Jumper-2</text>
<text x="89.2" y="53.4">MMCX Jack</text>
<text x="183.6" y="53.4">OSC</text>
<text x="205.8" y="49.3">R87</text>
<text x="211.4" y="49.3">33</text>
<text x="183.6" y="66.4">Y5</text>
<text x="205.8" y="71.6">R86</text>
<text x="211.4" y="71.6">33</text>
<text x="26" y="77.5">L22 NM</text>
<text x="37.1" y="77.5">L21 HZ0805E601R-00</text>
<text x="183.6" y="75.6">OSC 100MHz</text>
<text x="31.5" y="84.9">R53</text>
<text x="33" y="86.8">1k</text>
<text x="95.5" y="84.9">J22</text>
<text x="44.5" y="90.5">Y3</text>
<text x="3.7" y="99.8">10uF</text>
<text x="5.6" y="97.9">C65</text>
<text x="13" y="97.9">C69</text>
<text x="13" y="99.8">1nF</text>
<text x="22.3" y="97.9">C68</text>
<text x="22.3" y="99.8">0.1uF</text>
<text x="89.2" y="96.1">MMCX Jack</text>
<text x="95.5" y="101.6">J21</text>
<text x="26" y="103.5">J14</text>
<text x="44.5" y="105.3">LVDS-PECL OSC</text>
<text x="59.7" y="105.3">NM</text>
<text x="60.5" y="103.5">R17</text>
<text x="68.6" y="103.5">R20</text>
<text x="68.6" y="105.3">NM</text>
<text x="111.3" y="104.9">R66</text>
<text x="111.3" y="103.1">100</text>
<text x="26" y="112.7">Jumper-2</text>
<text x="89.2" y="112.7">MMCX Jack</text>
<text x="38.9" y="164.7">R109</text>
<text x="46.4" y="164.7">100</text>
<text x="83.4" y="162.8">J29</text>
<text x="38.9" y="182.8">R110</text>
<text x="46.4" y="182.8">100</text>
<text x="83.4" y="188.8">Clock Board Header</text>
</g>
<g font-size="1.7" fill="#004080">
<text x="184.5" y="17.5">VDD</text>
<text x="191.3" y="17.5">OE</text>
<text x="184.5" y="21.2">GND</text>
<text x="190.2" y="21.2">OUT</text>
<text x="89.9" y="28.6">GND</text>
<text x="45.4" y="34.1">VCC</text>
<text x="89.9" y="30.4">GND PIN</text>
<text x="89.9" y="32.3">GND</text>
<text x="89.9" y="34.1">GND</text>
<text x="45.4" y="36">OE1</text>
<text x="45.4" y="37.8">OE2 OUT</text>
<text x="49.3" y="39.7">OUT</text>
<text x="29.7" y="47.1">1</text>
<text x="45.4" y="43.4">GND</text>
<text x="89.9" y="45.3">GND</text>
<text x="89.9" y="47.1">GND PIN</text>
<text x="184.5" y="47.1">VDD</text>
<text x="191.3" y="47.1">OE</text>
<text x="29.7" y="50.8">2</text>
<text x="89.9" y="49">GND</text>
<text x="89.9" y="50.8">GND</text>
<text x="184.5" y="50.8">GND</text>
<text x="190.2" y="50.8">OUT</text>
<text x="184.5" y="69.4">VDD</text>
<text x="191.3" y="69.4">OE</text>
<text x="184.5" y="73.1">GND</text>
<text x="190.2" y="73.1">OUT</text>
<text x="89.9" y="87.9">GND</text>
<text x="89.9" y="89.8">GND PIN</text>
<text x="45.4" y="95.3">OE1</text>
<text x="45.4" y="93.5">VCC</text>
<text x="89.9" y="91.6">GND</text>
<text x="89.9" y="93.5">GND</text>
<text x="45.4" y="97.2">OE2 OUT</text>
<text x="49.3" y="99">OUT</text>
<text x="29.7" y="106.5">1</text>
<text x="45.4" y="102.7">GND</text>
<text x="89.9" y="104.6">GND</text>
<text x="89.9" y="106.5">GND PIN</text>
<text x="29.7" y="110.2">2</text>
<text x="89.9" y="108.3">GND</text>
<text x="89.9" y="110.2">GND</text>
<text x="84.4" y="167.6">GND</text>
<text x="84.4" y="165.8">VDD</text>
<text x="95.7" y="165.8">CONTROL0</text>
<text x="95.7" y="167.6">CONTROL1</text>
<text x="84.4" y="169.5">GCLK0P</text>
<text x="84.4" y="171.4">GCLK1S</text>
<text x="84.4" y="173.2">GND</text>
<text x="95.7" y="169.5">CONTROL2</text>
<text x="95.7" y="173.2">CONTROL3</text>
<text x="101.1" y="171.4">GND</text>
<text x="84.4" y="175.1">GND</text>
<text x="84.4" y="176.9">GCLK6P</text>
<text x="84.4" y="178.8">GCLK7S</text>
<text x="95.7" y="175.1">CONTROL4</text>
<text x="95.7" y="178.8">CONTROL5</text>
<text x="101.1" y="176.9">GND</text>
<text x="84.4" y="180.6">GND</text>
<text x="84.4" y="182.5">VDD</text>
<text x="95.7" y="180.6">CONTROL6</text>
<text x="95.7" y="182.5">CONTROL7</text>
<text x="98.8" y="186.2">MHOLE</text>
</g>
<g font-size="1.7" fill="#f00">
<text x="231.8" y="17.1">FPGA_GCLK1P</text>
<text x="245.1" y="17.1">3</text>
<text x="231.8" y="24.5">SYSACE_CLK33</text>
<text x="246.1" y="24.5">14</text>
<text x="126.1" y="37.5">MGT_CLK0P</text>
<text x="139.1" y="37.5">3</text>
<text x="126.1" y="50.4">MGT_CLK0N</text>
<text x="139.1" y="50.4">3</text>
<text x="228.3" y="50.8">FPGA_GCLK3S</text>
<text x="241.6" y="50.8">5</text>
<text x="228.3" y="73.1">FPGA_GCLK5S</text>
<text x="241.6" y="73.1">5</text>
<text x="128" y="96.8">MGT_CLK1P</text>
<text x="140.9" y="96.8">3</text>
<text x="128" y="109.8">MGT_CLK1N</text>
<text x="140.9" y="109.8">3</text>
<text x="115.4" y="164.7">CLK_BOARD_CONTROL0</text>
<text x="115.4" y="166.5">CLK_BOARD_CONTROL1</text>
<text x="139.8" y="165.2">CLK_BOARD_CONTROL0</text>
<text x="139.8" y="167.1">CLK_BOARD_CONTROL1</text>
<text x="161.5" y="165.2">9</text>
<text x="161.5" y="167.1">9</text>
<text x="20.4" y="169.1">5</text>
<text x="20.4" y="171">5</text>
<text x="22.6" y="169.1">FPGA_GCLK0P</text>
<text x="22.6" y="171">FPGA_GCLK1S</text>
<text x="57.9" y="168.4">FPGA_GCLK0P</text>
<text x="57.9" y="170.2">FPGA_GCLK1S</text>
<text x="115.4" y="168.4">CLK_BOARD_CONTROL2</text>
<text x="115.4" y="172.1">CLK_BOARD_CONTROL3</text>
<text x="115.4" y="173.9">CLK_BOARD_CONTROL4</text>
<text x="139.8" y="172.6">CLK_BOARD_CONTROL3</text>
<text x="139.8" y="168.9">CLK_BOARD_CONTROL2</text>
<text x="161.5" y="172.6">9</text>
<text x="161.5" y="168.9">5</text>
<text x="20.4" y="176.5">5</text>
<text x="20.4" y="178.4">5</text>
<text x="22.6" y="176.5">FPGA_GCLK6P</text>
<text x="22.6" y="178.4">FPGA_GCLK7S</text>
<text x="57.9" y="175.8">FPGA_GCLK6P</text>
<text x="57.9" y="177.6">FPGA_GCLK7S</text>
<text x="115.4" y="177.6">CLK_BOARD_CONTROL5</text>
<text x="115.4" y="179.5">CLK_BOARD_CONTROL6</text>
<text x="139.8" y="174.5">CLK_BOARD_CONTROL4</text>
<text x="139.8" y="178.2">CLK_BOARD_CONTROL5</text>
<text x="161.5" y="174.5">9</text>
<text x="161.5" y="178.2">9</text>
<text x="115.4" y="181.3">CLK_BOARD_CONTROL7</text>
<text x="139.8" y="180">CLK_BOARD_CONTROL6</text>
<text x="139.8" y="181.9">CLK_BOARD_CONTROL7</text>
<text x="161.5" y="180">9</text>
<text x="161.5" y="181.9">9</text>
</g>
<g font-size="1.3">
<text x="29.3" y="1.4">5</text>
<text x="84.2" y="1.4">4</text>
<text x="139.1" y="1.4">3</text>
<text x="194" y="1.4">2</text>
<text x="248.8" y="1.4">1</text>
<text x=".5" y="28.1">D</text>
<text x="276.8" y="28.1">D</text>
<text x=".5" y="78.1">C</text>
<text x="276.8" y="78.1">C</text>
<text x=".5" y="128.2">B</text>
<text x="276.8" y="128.2">B</text>
<text x=".5" y="178.2">A</text>
<text x="276.8" y="178.2">A</text>
<text x="29.3" y="203.5">5</text>
<text x="84.2" y="203.5">4</text>
<text x="139.1" y="203.5">3</text>
<text x="194" y="203.5">2</text>
<text x="248.8" y="203.5">1</text>
</g>
</svg>
